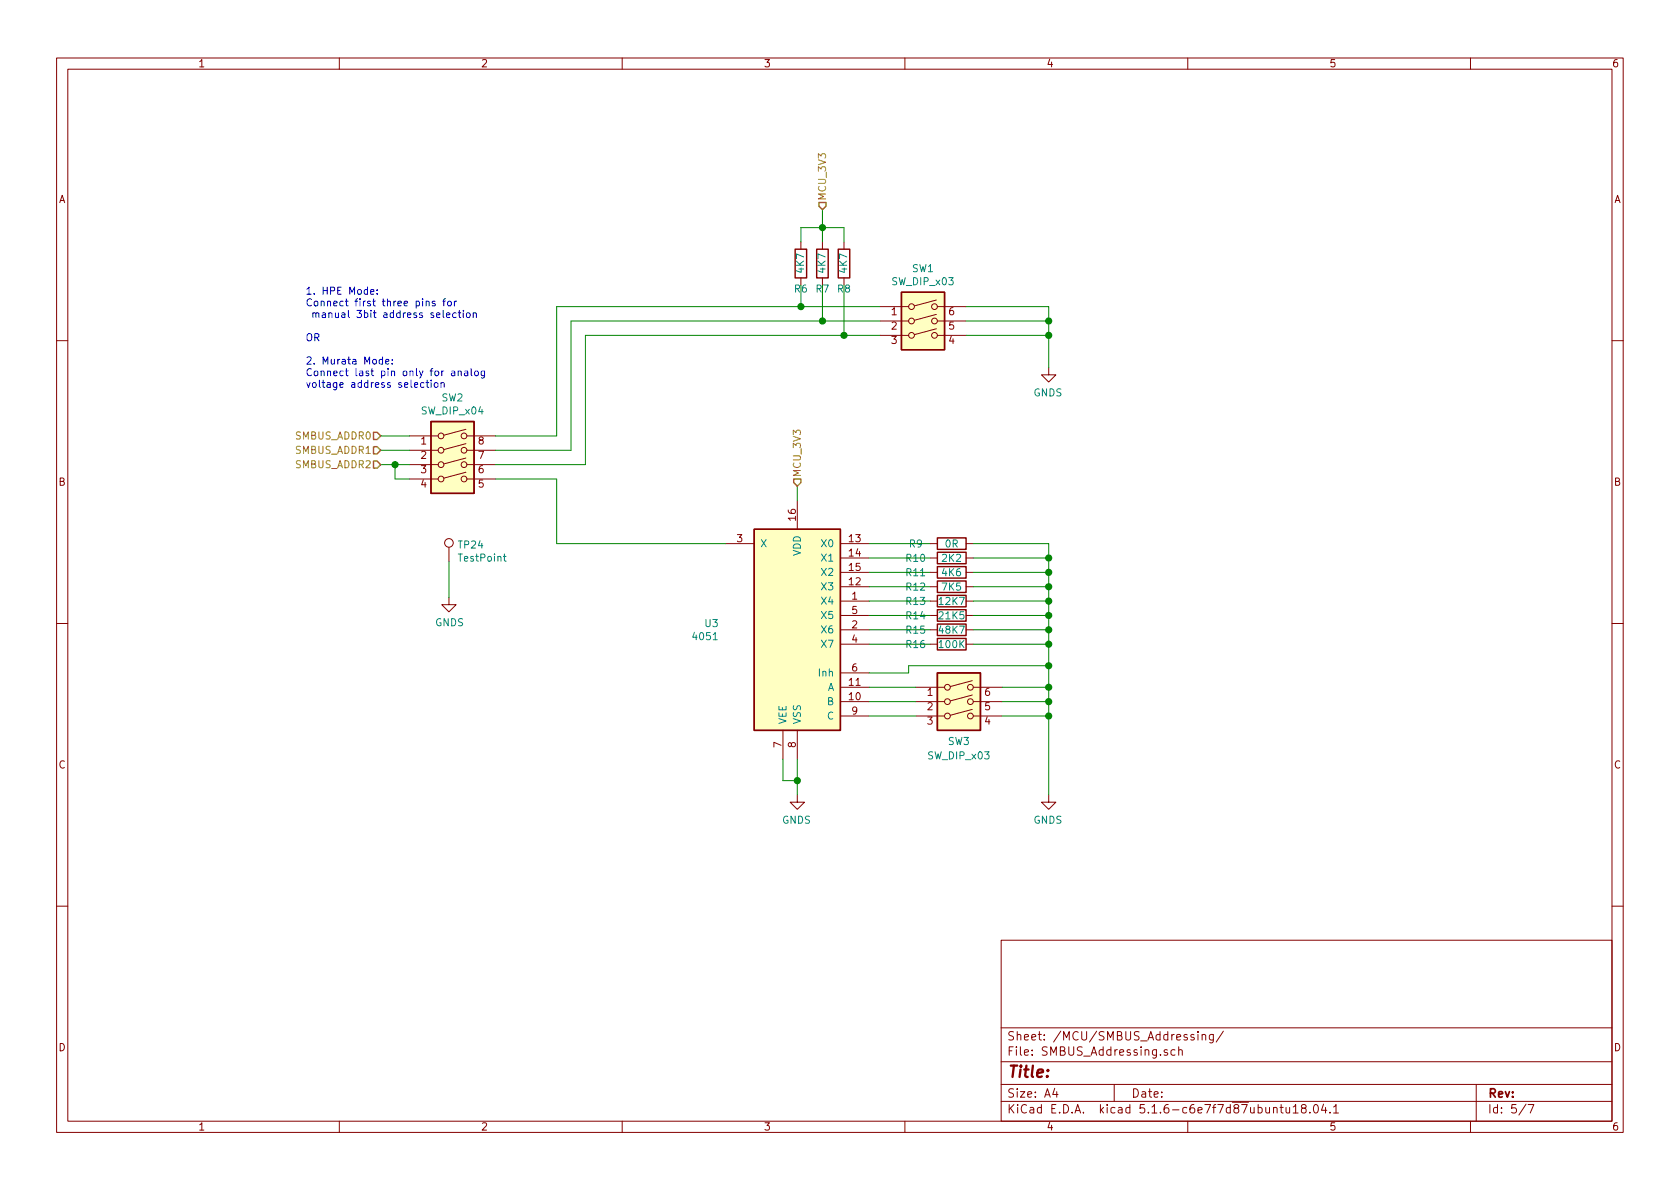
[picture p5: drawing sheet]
<svg xmlns="http://www.w3.org/2000/svg" width="297mm" height="210mm" viewBox="0 0 297 210" stroke-linecap="round" stroke-linejoin="round" font-family="sans-serif">
<g fill="none" stroke="#840000" stroke-width=".18">
<path d="M10 10.3h277v189.9h-277zM12 12.2h273v186.1h-273zM60 10.3v1.9M110 10.3v1.9M160 10.3v1.9M210 10.3v1.9M260 10.3v1.9M141.6 42.8v1.3M141.6 49.1v1.3M145.4 42.8v1.3M145.4 49.1v1.3M149.2 42.8v1.3"/>
<path d="M149.2 49.1v1.3M155.6 54.2h5.1M155.6 56.8h5.1M155.6 59.3h5.1M165.6 58.1l-3.9 1.1M165.6 55.6l-3.9 1M165.6 53.1l-3.9 1M165.7 54.2h5.1M165.7 56.8h5.1M165.7 59.3h5.1M10 60.2h2M72.4 77.1h5.1"/>
<path d="M72.4 79.6h5.1M82.4 78.5l-3.9 1M82.4 75.9l-3.9 1.1M82.5 77.1h5.1M82.5 79.6h5.1M185.4 65v1.3h-1.3l1.3 1.3 1.3-1.3h-1.3M285 60.2h2M72.4 82.2h5.1M72.4 84.7h5.1M79.4 96.8v2.5M82.4 83.5l-3.9 1.1M82.4 81l-3.9 1"/>
<path d="M82.5 82.2h5.1M82.5 84.7h5.1M128.3 96.1h5M141 88.5v5.1M148.6 96.1h5.1M148.6 98.7h5.1M164.5 96.1h1.2M164.5 98.7h1.2M170.8 96.1h1.3M170.8 98.7h1.3M10 110.3h2M79.4 105.7v1.2h1.2l-1.2 1.3-1.3-1.3h1.3"/>
<path d="M148.6 106.3h5.1M148.6 103.8h5.1M148.6 101.2h5.1M148.6 111.4h5.1M148.6 113.9h5.1M148.6 108.8h5.1M148.6 119h5.1M164.5 106.3h1.2M164.5 103.8h1.2M164.5 101.2h1.2M164.5 111.4h1.2M164.5 113.9h1.2"/>
<path d="M164.5 108.8h1.2M170.8 106.3h1.3M170.8 103.8h1.3M170.8 101.2h1.3M170.8 111.4h1.3M170.8 113.9h1.3M170.8 108.8h1.3M285 110.3h2M138.4 129.2v5M141 129.2v5M148.6 124.1h5.1M148.6 121.5h5.1"/>
<path d="M148.6 126.6h5.1M161.9 124.1h5.1M161.9 121.5h5.1M161.9 126.6h5.1M171.9 125.4l-3.9 1.1M171.9 122.9l-3.9 1M171.9 120.4l-3.9 1M172.1 124.1h5.1M172.1 121.5h5.1M172.1 126.6h5.1M141 140.6v1.3h-1.3l1.3 1.2 1.2-1.2h-1.2M185.4 140.6v1.3h-1.3l1.3 1.2 1.3-1.2h-1.3"/>
<path d="M10 160.2h2M177 166.3h108v32h-108zM285 160.2h2M60 198.3v1.9M110 198.3v1.9M160 198.3v1.9M177 194.8h108M177 191.8h108M177 187.8h108M177 181.8h108M186.5 192.5l-.4 1h1M186.8 193v1"/>
<path d="M197 191.8v3M206.4 185.7a.37 .37 0 0 0-.6 .1l.1 .2 .5 .2 .1 .1-.3 .3-.4-.1M207.7 185.7l-.4-.1-.3 .3 .1 .6 .2 .1 .4-.1M208.4 185.7h.1a.37 .37 0 0 1 .5 .1v.8M208.4 185.1v1.5M210 198.3v1.9M211.1 183l-.4-.1-.2 .2 .1 .3 .5 .1v.3h-.6M211.8 182.4v.2M211.8 182.9v1M212.5 183.1l.1-.1a.37 .37 0 0 1 .6 .1v.8M212.5 182.9v1M214.5 182.9v1.2l-.3 .3-.3-.1"/>
<path d="M214.5 183l-.4-.1-.3 .3 .1 .6 .2 .1 .4-.1M216.3 182.3l-1.3 2M225.2 196l.2-.2 .3 .1 .1 .9M226.3 195.8h.6M226.5 195.3v1.3l.4 .2M227.4 195.8l.1 .9 .3 .1 .2-.1M228 195.8v1M228.7 195.8l.4-.5v1.5M228.7 196.8h.8M230.4 196l-.3-.2v-.3a.48 .48 0 0 1 .8 0l-.1 .4-.7 .2v.4l.3 .3h.3l.2-.3v-.4l-.2-.1M231.6 196.7v.1M232.4 195.4l.2-.1a.8 .8 0 0 1 .5 .8 .8 .8 0 0 1-.5 .7 1 1 0 0 1-.2-1.4z"/>
<path d="M234 195.2l-.3 1.1h.9M234.4 195.8v1M235.2 196.7v.1M235.8 195.8l.4-.5v1.5M235.8 196.8h.9M260 198.3v1.9M261 191.8v6.5M269.8 195.2l-1.2 2M270.2 195.3h1l-.6 1.5"/>
<circle cx="161.2" cy="54.2" r=".51"/>
<circle cx="161.2" cy="59.3" r=".51"/>
<circle cx="161.2" cy="56.8" r=".51"/>
<circle cx="165.2" cy="54.2" r=".51"/>
<circle cx="165.2" cy="56.8" r=".51"/>
<circle cx="165.2" cy="59.3" r=".51"/>
<circle cx="78" cy="79.6" r=".51"/>
<circle cx="78" cy="77.1" r=".51"/>
<circle cx="82" cy="77.1" r=".51"/>
<circle cx="82" cy="79.6" r=".51"/>
<circle cx="78" cy="82.2" r=".51"/>
<circle cx="78" cy="84.7" r=".51"/>
<circle cx="79.4" cy="96" r=".76"/>
<circle cx="82" cy="82.2" r=".51"/>
<circle cx="82" cy="84.7" r=".51"/>
<circle cx="167.5" cy="121.5" r=".51"/>
<circle cx="167.5" cy="126.6" r=".51"/>
<circle cx="167.5" cy="124.1" r=".51"/>
<circle cx="171.6" cy="121.5" r=".51"/>
<circle cx="171.6" cy="126.6" r=".51"/>
<circle cx="171.6" cy="124.1" r=".51"/>
</g>
<g fill="#ffffc2" stroke="#ffffc2" stroke-width=".18">
<path d="M133.3 93.6h15.3v35.6h-15.3z"/>
<path d="M159.4 51.7h7.6v10.1h-7.6z"/>
<path d="M76.2 74.5h7.6v12.7h-7.6z"/>
<path d="M165.7 119h7.7v10.2h-7.7z"/>
</g>
<g fill="none" stroke="#840000" stroke-width=".25">
<path d="M140.6 44.1h2v5h-2zM144.4 44.1h2v5h-2zM148.2 44.1h2v5h-2zM159.4 51.7h7.6v10.1h-7.6zM76.2 74.5h7.6v12.7h-7.6zM133.3 93.6h15.3v35.6h-15.3zM165.7 97.7h5.1v2h-5.1zM165.7 95.1h5.1v2h-5.1zM165.7 112.9h5.1v2h-5.1zM165.7 110.4h5.1v2h-5.1zM165.7 107.8h5.1v2h-5.1zM165.7 105.3h5.1v2h-5.1z"/>
<path d="M165.7 102.7h5.1v2.1h-5.1zM165.7 100.2h5.1v2h-5.1zM165.7 119h7.7v10.2h-7.7z"/>
</g>
<path d="M89 98.4h.5M89.2 98v1.1l.3 .1" fill="none" stroke="#008484" stroke-width=".18"/>
<g fill="none" stroke="#008400" stroke-width=".18">
<path d="M145.4 37.1v5.7M141.6 42.8v-2.5h7.6v2.5M141.6 50.4v3.8M145.4 50.4v6.4M149.2 50.4v8.9M155.6 59.3h-52.1v22.9h-15.9M155.6 56.8h-54.6v22.8h-13.4M155.6 54.2h-57.2v22.9h-10.8M170.8 54.2h14.6v10.8M170.8 59.3h14.6M170.8 56.8h14.6M67.3 79.6h5.1"/>
<path d="M67.3 77.1h5.1M67.3 82.2h5.1M69.8 82.2v2.5h2.6M79.4 99.3v6.4M87.6 84.7h10.8v11.4h29.9M141 86v2.5M153.7 96.1h10.8M153.7 98.7h10.8M172.1 96.1h13.3v44.5M172.1 98.7h13.3M153.7 101.2h10.8M153.7 103.8h10.8"/>
<path d="M153.7 106.3h10.8M153.7 108.8h10.8M153.7 111.4h10.8M153.7 113.9h10.8M172.1 101.2h13.3M172.1 103.8h13.3M172.1 106.3h13.3M172.1 108.8h13.3M172.1 111.4h13.3M172.1 113.9h13.3M185.4 117.7h-24.7v1.3h-7M138.4 134.2v3.8h2.6"/>
<path d="M141 134.2v6.4M153.7 126.6h8.2M153.7 124.1h8.2M153.7 121.5h8.2M177.2 126.6h8.2M177.2 124.1h8.2M177.2 121.5h8.2"/>
</g>
<path d="M144.8 35.8h1.2v.6l-.6 .7-.6-.7zM66 76.4h.7l.6 .7-.6 .6h-.7zM66 79h.7l.6 .6-.6 .7h-.7zM66 81.5h.7l.6 .7-.6 .6h-.7zM140.3 84.7h1.3v.6l-.6 .7-.7-.7z" fill="none" stroke="#848400" stroke-width=".25"/>
<g fill="none" stroke="#0000c2" stroke-width=".18">
<path d="M65.5 51.6l.6-.1v-.2l-.4-.1-.2 .2 .1 .6h.5M66.7 51.9v.1M66.7 51.3v.1M75.3 53.4l.2-.1h.3l.1 .8M75.3 53.3v.8M76.9 53.3h-.3l-.2 .1 .1 .2 .4 .1v.3h-.5M78.3 53.3h.5M78.4 54.9v1.1l.1 .2M78.8 52.8l-.3 .2v1.1M78.9 55.7l.7-.1-.1-.2-.4-.1-.2 .2 .1 .6h.5M79.2 53.3h.4l.2 .2-.1 .5-.3 .1-.2-.1zM80.3 53.3v.8"/>
<path d="M80.6 55.4l-.3-.1-.3 .2 .2 .6h.4M80.7 53.3l-.4 .2M81 55.3h.5M81.2 54.9v1.1l.3 .2M81.9 54.9v.1M81.9 55.3v.9M82.6 55.4l.3-.1 .2 .2-.1 .6-.3 .1-.2-.2zM83.7 55.4l.1-.1 .4 .1v.8M83.7 55.3v.9M67.6 63.6l-.3-.1-.3 .3 .2 .5h.4M67.6 63.1v1.3M68.2 64l.6-.2-.1-.2-.3-.1-.2 .2v.6h.5"/>
<path d="M69.3 64.3v.1M69.3 63.6v.1M75 67.7h-.4l-.2 .2 .1 .5h.5M75.3 67.7h.5M75.5 67.2v1.1l.3 .2M76.2 67.7v.8M76.9 67.7h.3l.2 .1v.5l-.1 .1-.3 .1-.2-.1v-.5zM78 67.8l.2-.1h.3v.8M78 67.7v.8M79.9 65.7h.4l.1 .7M80.4 65.9l-.4 .1-.2 .1 .1 .3h.5M81 65.7l.2-.1 .3 .1 .1 .7"/>
<path d="M81 65.6v.8M82.2 65.7h.5v.7M82.7 65.9l-.4 .1-.2 .1 .2 .3h.4M83.3 65.2v1.1l.2 .1M84 65.7l.3-.1 .3 .2-.1 .6h-.3l-.2-.1zM85.7 65.6v1l-.3 .3-.3-.1M85.7 65.7l-.4-.1-.2 .2 .1 .6h.5"/>
</g>
<g fill="#008400" stroke="#008400" stroke-width=".25">
<circle cx="149.2" cy="59.3" r=".51"/>
<circle cx="145.4" cy="56.8" r=".51"/>
<circle cx="185.4" cy="124.1" r=".51"/>
<circle cx="141.6" cy="54.2" r=".51"/>
<circle cx="185.4" cy="117.7" r=".51"/>
<circle cx="141" cy="138" r=".51"/>
<circle cx="185.4" cy="121.5" r=".51"/>
<circle cx="185.4" cy="126.6" r=".51"/>
<circle cx="185.4" cy="113.9" r=".51"/>
<circle cx="145.4" cy="40.3" r=".51"/>
<circle cx="185.4" cy="111.4" r=".51"/>
<circle cx="185.4" cy="108.8" r=".51"/>
<circle cx="185.4" cy="56.8" r=".51"/>
<circle cx="69.9" cy="82.2" r=".51"/>
<circle cx="185.4" cy="106.3" r=".51"/>
<circle cx="185.4" cy="59.3" r=".51"/>
<circle cx="185.4" cy="98.7" r=".51"/>
<circle cx="185.4" cy="103.8" r=".51"/>
<circle cx="185.4" cy="101.2" r=".51"/>
</g>
<text font-size="2.8" fill="#840000" x="178" y="190.5">Title:</text>
<g font-size="2.1" fill="#840000">
<text x="178" y="184">Sheet: /MCU/SMBUS_Addressing/</text>
<text x="178" y="186.7">File: SMBUS_Addressing.sch</text>
<text x="178" y="196.9">KiCad E.D.A. kicad 5.1.6-c6e7f7d87ubuntu18.04.1</text>
<text x="178" y="194.1">Size: A4</text>
<text x="200" y="194.1">Date:</text>
<text x="263" y="194.1">Rev:</text>
<text x="263" y="196.9">Id: 5/7</text>
</g>
<g font-size="1.8" fill="#840000">
<text x="35" y="11.9">1</text>
<text x="85" y="11.9">2</text>
<text x="135" y="11.9">3</text>
<text x="185" y="11.9">4</text>
<text x="235" y="11.9">5</text>
<text x="285" y="11.9">6</text>
<text x="10.4" y="35.9">A</text>
<text x="285.4" y="35.9">A</text>
<text x="157.6" y="55.7">1</text>
<text x="157.6" y="58.3">2</text>
<text x="167.8" y="58.3">5</text>
<text x="167.8" y="55.7">6</text>
<text x="157.6" y="60.8">3</text>
<text x="167.8" y="60.8">4</text>
<text x="74.4" y="78.6">1</text>
<text x="74.4" y="81.1">2</text>
<text x="74.4" y="83.7">3</text>
<text x="84.6" y="83.7">6</text>
<text x="84.6" y="81.1">7</text>
<text x="84.6" y="78.6">8</text>
<text x="10.4" y="85.9">B</text>
<text x="74.4" y="86.2">4</text>
<text x="84.6" y="86.2">5</text>
<text x="285.4" y="85.9">B</text>
<text x="130.3" y="95.9">3</text>
<text x="140.7" y="92" transform="rotate(-90 140.7 92)">16</text>
<text x="150.2" y="95.9">13</text>
<text x="150.2" y="98.4">14</text>
<text x="150.2" y="101">15</text>
<text x="150.2" y="103.5">12</text>
<text x="150.6" y="106">1</text>
<text x="150.6" y="111.1">2</text>
<text x="150.6" y="113.7">4</text>
<text x="150.6" y="108.6">5</text>
<text x="150.6" y="118.7">6</text>
<text x="150.2" y="123.8">10</text>
<text x="150.2" y="121.3">11</text>
<text x="164" y="123.1">1</text>
<text x="164" y="125.6">2</text>
<text x="174.1" y="125.6">5</text>
<text x="174.1" y="123.1">6</text>
<text x="150.6" y="126.4">9</text>
<text x="164" y="128.1">3</text>
<text x="174.1" y="128.1">4</text>
<text x="10.4" y="135.9">C</text>
<text x="138.2" y="132.2" transform="rotate(-90 138.2 132.2)">7</text>
<text x="140.7" y="132.2" transform="rotate(-90 140.7 132.2)">8</text>
<text x="285.4" y="135.9">C</text>
<text x="10.4" y="185.9">D</text>
<text x="285.4" y="185.9">D</text>
<text x="35" y="199.9">1</text>
<text x="85" y="199.9">2</text>
<text x="135" y="199.9">3</text>
<text x="185" y="199.9">4</text>
<text x="235" y="199.9">5</text>
<text x="285" y="199.9">6</text>
</g>
<g font-size="1.8" fill="#848400">
<text x="146" y="35.6" transform="rotate(-90 146 35.6)">MCU_3V3</text>
<text x="52.3" y="77.7">SMBUS_ADDR0</text>
<text x="52.3" y="80.3">SMBUS_ADDR1</text>
<text x="52.3" y="82.8">SMBUS_ADDR2</text>
<text x="141.6" y="84.4" transform="rotate(-90 141.6 84.4)">MCU_3V3</text>
</g>
<g font-size="1.8" fill="#0000c2">
<text x="54" y="52.1">1. HPE Mode:</text>
<text x="54" y="54.2">Connect first three pins for</text>
<text x="54.5" y="56.2">manual 3bit address selection</text>
<text x="54" y="60.3">OR</text>
<text x="54" y="64.5">2. Murata Mode:</text>
<text x="54" y="66.5">Connect last pin only for analog</text>
<text x="54" y="68.6">voltage address selection</text>
</g>
<g font-size="1.8" fill="#008484">
<text x="140.5" y="51.7">R6</text>
<text x="142.2" y="48.2" transform="rotate(-90 142.2 48.2)">4K7</text>
<text x="144.3" y="51.7">R7</text>
<text x="146" y="48.2" transform="rotate(-90 146 48.2)">4K7</text>
<text x="148.1" y="51.7">R8</text>
<text x="149.8" y="48.2" transform="rotate(-90 149.8 48.2)">4K7</text>
<text x="157.8" y="50.4">SW_DIP_x03</text>
<text x="161.3" y="48.1">SW1</text>
<text x="78.1" y="71">SW2</text>
<text x="182.8" y="70.1">GNDS</text>
<text x="74.7" y="73.3">SW_DIP_x04</text>
<text x="81.1" y="97">TP24</text>
<text x="81.3" y="99.3">TestPoint</text>
<text x="134.4" y="96.8">X</text>
<text x="141.6" y="98.3" transform="rotate(-90 141.6 98.3)">VDD</text>
<text x="145.4" y="96.8">X0</text>
<text x="145.4" y="99.3">X1</text>
<text x="145.4" y="101.8">X2</text>
<text x="160.3" y="101.9">R11</text>
<text x="160.3" y="99.4">R10</text>
<text x="160.8" y="96.8">R9</text>
<text x="166.6" y="101.9">4K6</text>
<text x="166.6" y="99.4">2K2</text>
<text x="167.2" y="96.8">0R</text>
<text x="145.4" y="106.9">X4</text>
<text x="145.4" y="104.4">X3</text>
<text x="160.3" y="107">R13</text>
<text x="160.3" y="104.4">R12</text>
<text x="166.1" y="107">12K7</text>
<text x="166.6" y="104.4">7K5</text>
<text x="77" y="110.7">GNDS</text>
<text x="122.7" y="113.2">4051</text>
<text x="124.7" y="110.9">U3</text>
<text x="145.4" y="112">X6</text>
<text x="145.4" y="109.5">X5</text>
<text x="160.3" y="112.1">R15</text>
<text x="160.3" y="109.5">R14</text>
<text x="166.1" y="112.1">48K7</text>
<text x="166.1" y="109.5">21K5</text>
<text x="144.9" y="119.6">Inh</text>
<text x="145.4" y="114.5">X7</text>
<text x="160.3" y="114.6">R16</text>
<text x="166.1" y="114.6">100K</text>
<text x="146.3" y="124.7">B</text>
<text x="146.3" y="122.2">A</text>
<text x="139.1" y="128.1" transform="rotate(-90 139.1 128.1)">VEE</text>
<text x="141.6" y="128.1" transform="rotate(-90 141.6 128.1)">VSS</text>
<text x="146.3" y="127.2">C</text>
<text x="167.6" y="131.7">SW3</text>
<text x="164.2" y="134.3">SW_DIP_x03</text>
<text x="138.3" y="145.7">GNDS</text>
<text x="182.8" y="145.7">GNDS</text>
</g>
</svg>
